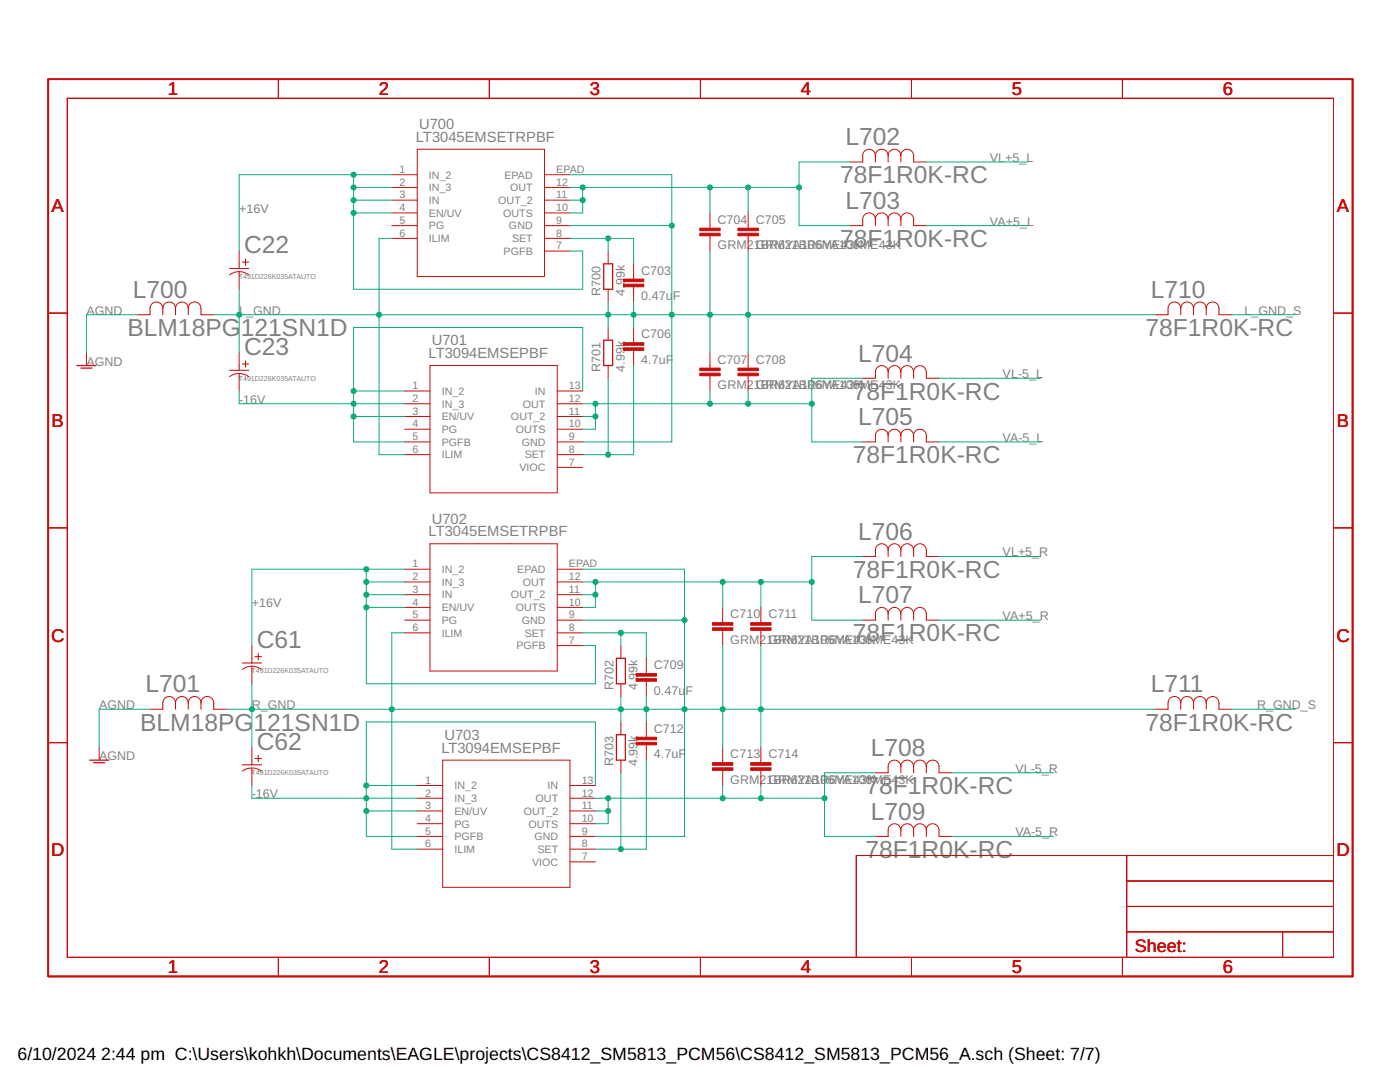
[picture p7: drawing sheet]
<svg xmlns="http://www.w3.org/2000/svg" width="279mm" height="216mm" viewBox="0 0 279 216" stroke-linecap="round" stroke-linejoin="round" font-family="sans-serif">
<g fill="none" stroke="#c90d0c" stroke-width=".2">
<path d="M13.4 19.6h252.7v171.4h-252.7zM55.6 15.8v3.8M97.7 15.8v3.8M139.8 15.8v3.8M181.9 15.8v3.8M224 15.8v3.8M78.2 34.9h5.1M78.2 37.4h5.1M78.2 39.9h5.1M83.3 29.8h25.4v25.4h-25.4zM108.7 34.9h5M108.7 37.4h5"/>
<path d="M108.7 39.9h5M169.6 32.3h2.6M172.2 31.1a1.27 1.27 0 0 1 1.2-1.3 1.27 1.27 0 0 1 1.3 1.3 1.27 1.27 0 0 1 1.3-1.3 1.27 1.27 0 0 1 1.2 1.3 1.27 1.27 0 0 1 1.3-1.3 1.27 1.27 0 0 1 1.3 1.3 1.27 1.27 0 0 1 1.3-1.3 1.27 1.27 0 0 1 1.2 1.3M182.3 32.3h2.6M45.8 54.8a3.1 3.1 0 0 1 3.8 0M47.7 50.1v2.5M47.7 55.2v2.5M78.2 42.5h5.1M78.2 45h5.1M78.2 47.6h5.1M108.7 42.5h5M108.7 45h5"/>
<path d="M108.7 47.6h5M108.7 50.1h5M121.4 50.1v2.5M121.4 57.7v2.6M126.4 52.6v3.1M126.4 57.2v3.1M141.7 42.5v3M141.7 47.1v3M149.3 42.5v3M149.3 47.1v3M169.6 45h2.6M172.2 43.8a1.27 1.27 0 0 1 1.2-1.3 1.27 1.27 0 0 1 1.3 1.3 1.27 1.27 0 0 1 1.3-1.3 1.27 1.27 0 0 1 1.2 1.3 1.27 1.27 0 0 1 1.3-1.3 1.27 1.27 0 0 1 1.3 1.3 1.27 1.27 0 0 1 1.3-1.3 1.27 1.27 0 0 1 1.2 1.3"/>
<path d="M182.3 45h2.6M9.6 62.5h3.8M17.3 70.4v2.5M27.4 62.8h2.6M30 61.5a1.27 1.27 0 0 1 1.2-1.2 1.27 1.27 0 0 1 1.3 1.2 1.27 1.27 0 0 1 1.3-1.2 1.27 1.27 0 0 1 1.2 1.2 1.27 1.27 0 0 1 1.3-1.2 1.27 1.27 0 0 1 1.3 1.2 1.27 1.27 0 0 1 1.2-1.2 1.27 1.27 0 0 1 1.3 1.2M40.1 62.8h2.6M45.8 75.2a3.1 3.1 0 0 1 3.8 0M47.7 70.4v2.5M47.7 75.5v2.5M80.7 78h5.1M85.8 72.9h25.4v25.4h-25.4zM111.2 78h5.1"/>
<path d="M121.4 65.3v2.6M121.4 72.9v2.6M126.4 65.3v3.1M126.4 69.9v3M141.7 70.4v3M141.7 75v3M149.3 70.4v3M149.3 75v3M172.2 75.5h2.5M174.7 74.2a1.27 1.27 0 0 1 1.3-1.2 1.27 1.27 0 0 1 1.2 1.2 1.27 1.27 0 0 1 1.3-1.2 1.27 1.27 0 0 1 1.3 1.2 1.27 1.27 0 0 1 1.3-1.2 1.27 1.27 0 0 1 1.2 1.2 1.27 1.27 0 0 1 1.3-1.2 1.27 1.27 0 0 1 1.3 1.2M184.9 75.5h2.5M230.6 62.8h2.5"/>
<path d="M233.1 61.5a1.27 1.27 0 0 1 1.3-1.2 1.27 1.27 0 0 1 1.2 1.2 1.27 1.27 0 0 1 1.3-1.2 1.27 1.27 0 0 1 1.3 1.2 1.27 1.27 0 0 1 1.3-1.2 1.27 1.27 0 0 1 1.2 1.2 1.27 1.27 0 0 1 1.3-1.2 1.27 1.27 0 0 1 1.3 1.2M243.3 62.8h2.5M266.1 62.5h3.8M80.7 80.6h5.1M80.7 83.1h5.1M80.7 85.6h5.1M80.7 88.2h5.1M80.7 90.7h5.1M111.2 80.6h5.1M111.2 83.1h5.1M111.2 85.6h5.1M111.2 88.2h5.1"/>
<path d="M111.2 90.7h5.1M111.2 93.3h5.1M172.2 88.2h2.5M174.7 86.9a1.27 1.27 0 0 1 1.3-1.2 1.27 1.27 0 0 1 1.2 1.2 1.27 1.27 0 0 1 1.3-1.2 1.27 1.27 0 0 1 1.3 1.2 1.27 1.27 0 0 1 1.3-1.2 1.27 1.27 0 0 1 1.2 1.2 1.27 1.27 0 0 1 1.3-1.2 1.27 1.27 0 0 1 1.3 1.2M184.9 88.2h2.5M9.6 105.3h3.8M80.7 113.6h5.1M80.7 116.1h5.1M80.7 118.7h5.1M85.8 108.5h25.4v25.4h-25.4zM111.2 113.6h5.1M111.2 116.1h5.1"/>
<path d="M111.2 118.7h5.1M172.2 111h2.5M174.7 109.8a1.27 1.27 0 0 1 1.3-1.3 1.27 1.27 0 0 1 1.2 1.3 1.27 1.27 0 0 1 1.3-1.3 1.27 1.27 0 0 1 1.3 1.3 1.27 1.27 0 0 1 1.3-1.3 1.27 1.27 0 0 1 1.2 1.3 1.27 1.27 0 0 1 1.3-1.3 1.27 1.27 0 0 1 1.3 1.3M184.9 111h2.5M266.1 105.3h3.8M48.4 133.6a3.1 3.1 0 0 1 3.8 0M50.3 128.8v2.6M50.3 133.9v2.5M80.7 121.2h5.1M80.7 123.7h5.1M80.7 126.3h5.1M111.2 121.2h5.1"/>
<path d="M111.2 123.7h5.1M111.2 126.3h5.1M111.2 128.8h5.1M123.9 128.8v2.6M123.9 136.4v2.6M129 131.4v3M129 135.9v3.1M144.2 121.2v3M144.2 125.8v3M151.8 121.2v3M151.8 125.8v3M172.2 123.7h2.5"/>
<path d="M174.7 122.5a1.27 1.27 0 0 1 1.3-1.3 1.27 1.27 0 0 1 1.2 1.3 1.27 1.27 0 0 1 1.3-1.3 1.27 1.27 0 0 1 1.3 1.3 1.27 1.27 0 0 1 1.3-1.3 1.27 1.27 0 0 1 1.2 1.3 1.27 1.27 0 0 1 1.3-1.3 1.27 1.27 0 0 1 1.3 1.3M184.9 123.7h2.5M9.6 148.2h3.8M19.8 149.1v2.6M30 141.5h2.5M32.5 140.3a1.27 1.27 0 0 1 1.3-1.3 1.27 1.27 0 0 1 1.2 1.3 1.27 1.27 0 0 1 1.3-1.3 1.27 1.27 0 0 1 1.3 1.3 1.27 1.27 0 0 1 1.2-1.3 1.27 1.27 0 0 1 1.3 1.3 1.27 1.27 0 0 1 1.3-1.3 1.27 1.27 0 0 1 1.3 1.3M42.7 141.5h2.5M48.4 153.9a3.1 3.1 0 0 1 3.8 0M50.3 149.1v2.6M50.3 154.2v2.5M83.3 156.7h5M83.3 159.3h5"/>
<path d="M88.3 151.7h25.4v25.4h-25.4zM113.7 156.7h5.1M113.7 159.3h5.1M123.9 144.1v2.5M123.9 151.7v2.5M129 144.1v3M129 148.6v3.1M144.2 149.1v3.1M144.2 153.7v3M151.8 149.1v3.1M151.8 153.7v3M174.7 154.2h2.5"/>
<path d="M177.2 153a1.27 1.27 0 0 1 1.3-1.3 1.27 1.27 0 0 1 1.3 1.3 1.27 1.27 0 0 1 1.3-1.3 1.27 1.27 0 0 1 1.2 1.3 1.27 1.27 0 0 1 1.3-1.3 1.27 1.27 0 0 1 1.3 1.3 1.27 1.27 0 0 1 1.2-1.3 1.27 1.27 0 0 1 1.3 1.3M187.4 154.2h2.5M230.6 141.5h2.5M233.1 140.3a1.27 1.27 0 0 1 1.3-1.3 1.27 1.27 0 0 1 1.2 1.3 1.27 1.27 0 0 1 1.3-1.3 1.27 1.27 0 0 1 1.3 1.3 1.27 1.27 0 0 1 1.3-1.3 1.27 1.27 0 0 1 1.2 1.3 1.27 1.27 0 0 1 1.3-1.3 1.27 1.27 0 0 1 1.3 1.3M243.3 141.5h2.5M266.1 148.2h3.8M83.3 161.8h5M83.3 164.4h5M83.3 166.9h5M83.3 169.4h5M113.7 161.8h5.1M113.7 164.4h5.1"/>
<path d="M113.7 166.9h5.1M113.7 169.4h5.1M113.7 172h5.1M174.7 166.9h2.5M177.2 165.6a1.27 1.27 0 0 1 1.3-1.2 1.27 1.27 0 0 1 1.3 1.2 1.27 1.27 0 0 1 1.3-1.2 1.27 1.27 0 0 1 1.2 1.2 1.27 1.27 0 0 1 1.3-1.2 1.27 1.27 0 0 1 1.3 1.2 1.27 1.27 0 0 1 1.2-1.2 1.27 1.27 0 0 1 1.3 1.2M187.4 166.9h2.5M224.9 170.7v20.3M224.9 175.8h41.2M266.1 170.7h-95.2v20.3M55.6 191v3.8M97.7 191v3.8M139.8 191v3.8"/>
<path d="M181.9 191v3.8M224 191v3.8M224.9 185.9h41.2M224.9 180.9h41.2M256 185.9v5.1"/>
</g>
<path d="M9.6 15.8h260.3v179h-260.3z" fill="none" stroke="#c90d0c" stroke-width=".32"/>
<g fill="none" stroke="#c90d0c" stroke-width=".21">
<path d="M172.2 31.1v1.2M174.7 31.1v1.2M177.2 31.1v1.2M179.8 31.1v1.2M182.3 31.1v1.2M45.8 53.6h3.8M47.7 52.6v1M47.7 54.2v1M48.4 52.3h1.2M49 51.7v1.2M172.2 43.8v1.2M174.7 43.8v1.2"/>
<path d="M177.2 43.8v1.2M179.8 43.8v1.2M182.3 43.8v1.2M30 61.5v1.3M32.5 61.5v1.3M35 61.5v1.3M37.6 61.5v1.3M40.1 61.5v1.3M45.8 73.9h3.8M47.7 72.9v1M47.7 74.5v1M48.4 72.6h1.2"/>
<path d="M49 72v1.3M174.7 74.2v1.3M177.2 74.2v1.3M179.8 74.2v1.3M182.3 74.2v1.3M184.9 74.2v1.3M233.1 61.5v1.3M235.6 61.5v1.3M238.2 61.5v1.3M240.7 61.5v1.3M243.3 61.5v1.3M174.7 86.9v1.3"/>
<path d="M177.2 86.9v1.3M179.8 86.9v1.3M182.3 86.9v1.3M184.9 86.9v1.3M174.7 109.8v1.2M177.2 109.8v1.2M179.8 109.8v1.2M182.3 109.8v1.2M184.9 109.8v1.2M48.4 132.3h3.8M50.3 131.4v.9M50.3 132.9v1"/>
<path d="M50.9 131h1.3M51.5 130.4v1.3M174.7 122.5v1.2M177.2 122.5v1.2M179.8 122.5v1.2M182.3 122.5v1.2M184.9 122.5v1.2M32.5 140.3v1.2M35 140.3v1.2M37.6 140.3v1.2M40.1 140.3v1.2M42.7 140.3v1.2"/>
<path d="M48.4 152.6h3.8M50.3 151.7v.9M50.3 153.2v1M50.9 151.3h1.3M51.5 150.7v1.3M177.2 153v1.2M179.8 153v1.2M182.3 153v1.2M184.9 153v1.2M187.4 153v1.2M233.1 140.3v1.2M235.6 140.3v1.2"/>
<path d="M238.2 140.3v1.2M240.7 140.3v1.2M243.3 140.3v1.2M177.2 165.6v1.3M179.8 165.6v1.3M182.3 165.6v1.3M184.9 165.6v1.3M187.4 165.6v1.3"/>
</g>
<path d="M120.5 52.6h1.8v5.1h-1.8zM15.3 72.9h3.9M16.2 73.4h2.2M120.5 67.9h1.8v5h-1.8zM123 131.4h1.8v5h-1.8zM17.9 151.7h3.8M18.7 152.2h2.2M123 146.6h1.8v5.1h-1.8z" fill="none" stroke="#c90d0c" stroke-width=".25"/>
<g fill="#c90d0c" stroke="#c90d0c" stroke-width=".2">
<path d="M124.4 56.7h4.1v.5h-4.1z"/>
<path d="M124.4 55.7h4.1v.5h-4.1z"/>
<path d="M139.7 46.5h4v.6h-4z"/>
<path d="M139.7 45.5h4v.5h-4z"/>
<path d="M147.3 46.5h4v.6h-4z"/>
<path d="M147.3 45.5h4v.5h-4z"/>
<path d="M124.4 69.4h4.1v.5h-4.1z"/>
<path d="M124.4 68.4h4.1v.5h-4.1z"/>
<path d="M139.7 74.5h4v.5h-4z"/>
<path d="M139.7 73.4h4v.6h-4z"/>
<path d="M147.3 74.5h4v.5h-4z"/>
<path d="M147.3 73.4h4v.6h-4z"/>
<path d="M127 135.4h4v.5h-4z"/>
<path d="M127 134.4h4v.5h-4z"/>
<path d="M142.2 125.3h4.1v.5h-4.1z"/>
<path d="M142.2 124.2h4.1v.6h-4.1z"/>
<path d="M149.8 125.3h4.1v.5h-4.1z"/>
<path d="M149.8 124.2h4.1v.6h-4.1z"/>
<path d="M127 148.1h4v.5h-4z"/>
<path d="M127 147.1h4v.5h-4z"/>
<path d="M142.2 153.2h4.1v.5h-4.1z"/>
<path d="M142.2 152.2h4.1v.5h-4.1z"/>
<path d="M149.8 153.2h4.1v.5h-4.1z"/>
<path d="M149.8 152.2h4.1v.5h-4.1z"/>
</g>
<g fill="none" stroke="#0dab76" stroke-width=".2">
<path d="M70.6 34.9v22.8h45.7v-7.6h-2.6M70.6 37.4h7.6M70.6 39.9h7.6M78.2 34.9h-30.5v15.2M113.7 34.9h20.4v53.3h-17.8M113.7 37.4h45.8M113.7 39.9h2.6M116.3 37.4v5.1h-2.6M141.7 37.4v5.1M149.3 37.4v5.1M169.6 32.3h-10.1v12.7h10.1M184.9 32.3h20.3"/>
<path d="M47.7 57.7v12.7M70.6 42.5h7.6M78.2 47.6h-2.6v43.1h5.1M113.7 47.6h12.7v5M113.7 45h20.4M121.4 47.6v2.5M141.7 50.1v20.3M149.3 50.1v20.3M184.9 45h20.3M27.4 62.8h-10.1v7.6M42.7 62.8h187.9M47.7 78v2.6h33"/>
<path d="M70.6 78h10.1M116.3 78v-12.7h-45.7v22.9h10.1M121.4 60.3v5M121.4 75.5v15.2M126.4 60.3v5M126.4 72.9v17.8h-10.1M141.7 78v2.6M149.3 78v2.6M172.2 75.5h-10.2v12.7h10.2M187.4 75.5h20.3M245.8 62.8h12.7M70.6 83.1h10.1"/>
<path d="M116.3 80.6h45.7M116.3 83.1h2.5M118.8 80.6v5h-2.5M187.4 88.2h20.3M73.1 113.6v22.8h45.7v-7.6h-2.5M73.1 116.1h7.6M73.1 118.7h7.6M80.7 113.6h-30.4v15.2M116.3 113.6h20.3v53.3h-17.8M116.3 116.1h45.7M116.3 118.7h2.5M118.8 116.1v5.1h-2.5"/>
<path d="M144.2 116.1v5.1M151.8 116.1v5.1M172.2 111h-10.2v12.7h10.2M187.4 111h20.3M50.3 136.4v12.7M73.1 121.2h7.6M80.7 126.3h-2.5v43.1h5.1M116.3 126.3h12.7v5.1M116.3 123.7h20.3M123.9 126.3v2.5M123.9 139v5.1M129 139v5.1"/>
<path d="M144.2 128.8v20.3M151.8 128.8v20.3M187.4 123.7h20.3M30 141.5h-10.2v7.6M45.2 141.5h185.4M50.3 156.7v2.6h33M73.1 156.7h10.2M118.8 156.7v-12.6h-45.7v22.8h10.2M118.8 159.3h45.7M121.4 159.3v5.1h-2.6M123.9 154.2v15.2M129 151.7v17.7h-10.2"/>
<path d="M144.2 156.7v2.6M151.8 156.7v2.6M174.7 154.2h-10.2v12.7h10.2M189.9 154.2h20.3M245.8 141.5h12.7M73.1 161.8h10.2M118.8 161.8h2.6M189.9 166.9h20.3"/>
</g>
<g fill="#0dab76" stroke="#0dab76" stroke-width=".2">
<circle cx="47.7" cy="62.8" r=".51"/>
<circle cx="121.4" cy="62.8" r=".51"/>
<circle cx="126.4" cy="62.8" r=".51"/>
<circle cx="134.1" cy="45" r=".51"/>
<circle cx="134.1" cy="62.8" r=".51"/>
<circle cx="141.7" cy="62.8" r=".51"/>
<circle cx="75.6" cy="62.8" r=".51"/>
<circle cx="149.3" cy="62.8" r=".51"/>
<circle cx="70.6" cy="80.6" r=".51"/>
<circle cx="70.6" cy="83.1" r=".51"/>
<circle cx="70.6" cy="78" r=".51"/>
<circle cx="73.1" cy="159.3" r=".51"/>
<circle cx="73.1" cy="161.8" r=".51"/>
<circle cx="73.1" cy="156.7" r=".51"/>
<circle cx="70.6" cy="34.9" r=".51"/>
<circle cx="70.6" cy="37.4" r=".51"/>
<circle cx="70.6" cy="39.9" r=".51"/>
<circle cx="70.6" cy="42.5" r=".51"/>
<circle cx="73.1" cy="113.6" r=".51"/>
<circle cx="73.1" cy="116.1" r=".51"/>
<circle cx="73.1" cy="118.7" r=".51"/>
<circle cx="73.1" cy="121.2" r=".51"/>
<circle cx="121.4" cy="47.6" r=".51"/>
<circle cx="116.3" cy="37.4" r=".51"/>
<circle cx="116.3" cy="39.9" r=".51"/>
<circle cx="141.7" cy="37.4" r=".51"/>
<circle cx="149.3" cy="37.4" r=".51"/>
<circle cx="159.5" cy="37.4" r=".51"/>
<circle cx="121.4" cy="90.7" r=".51"/>
<circle cx="118.8" cy="83.1" r=".51"/>
<circle cx="118.8" cy="80.6" r=".51"/>
<circle cx="141.7" cy="80.6" r=".51"/>
<circle cx="162" cy="80.6" r=".51"/>
<circle cx="149.3" cy="80.6" r=".51"/>
<circle cx="123.9" cy="126.3" r=".51"/>
<circle cx="118.8" cy="116.1" r=".51"/>
<circle cx="118.8" cy="118.7" r=".51"/>
<circle cx="144.2" cy="116.1" r=".51"/>
<circle cx="151.8" cy="116.1" r=".51"/>
<circle cx="162" cy="116.1" r=".51"/>
<circle cx="123.9" cy="169.4" r=".51"/>
<circle cx="121.4" cy="161.8" r=".51"/>
<circle cx="121.4" cy="159.3" r=".51"/>
<circle cx="144.2" cy="159.3" r=".51"/>
<circle cx="164.5" cy="159.3" r=".51"/>
<circle cx="151.8" cy="159.3" r=".51"/>
<circle cx="50.3" cy="141.5" r=".51"/>
<circle cx="123.9" cy="141.5" r=".51"/>
<circle cx="129" cy="141.5" r=".51"/>
<circle cx="136.6" cy="123.7" r=".51"/>
<circle cx="136.6" cy="141.5" r=".51"/>
<circle cx="144.2" cy="141.5" r=".51"/>
<circle cx="78.2" cy="141.5" r=".51"/>
<circle cx="151.8" cy="141.5" r=".51"/>
</g>
<g font-size="4.9" fill="#808080">
<text x="168.7" y="29">L702</text>
<text x="167.6" y="36.6">78F1R0K-RC</text>
<text x="168.7" y="41.7">L703</text>
<text x="48.7" y="50.6">C22</text>
<text x="167.6" y="49.3">78F1R0K-RC</text>
<text x="26.5" y="59.4">L700</text>
<text x="229.7" y="59.4">L710</text>
<text x="25.4" y="67.1">BLM18PG</text>
<text x="48.1" y="67.1">121SN1D</text>
<text x="48.7" y="70.9">C23</text>
<text x="228.6" y="67.1">78F1R0K-RC</text>
<text x="171.2" y="72.1">L704</text>
<text x="170.2" y="79.8">78F1R0K-RC</text>
<text x="171.2" y="84.8">L705</text>
<text x="170.2" y="92.5">78F1R0K-RC</text>
<text x="171.2" y="107.7">L706</text>
<text x="170.2" y="115.3">78F1R0K-RC</text>
<text x="171.2" y="120.4">L707</text>
<text x="51.3" y="129.3">C61</text>
<text x="170.2" y="128">78F1R0K-RC</text>
<text x="29" y="138.2">L701</text>
<text x="229.7" y="138.2">L711</text>
<text x="28" y="145.8">BLM18PG</text>
<text x="50.6" y="145.8">121SN1D</text>
<text x="51.3" y="149.6">C62</text>
<text x="228.6" y="145.8">78F1R0K-RC</text>
<text x="173.8" y="150.9">L708</text>
<text x="172.7" y="158.5">78F1R0K-RC</text>
<text x="173.8" y="163.6">L709</text>
<text x="172.7" y="171.2">78F1R0K-RC</text>
</g>
<g font-size="3.7" fill="#c90d0c">
<text x="33.5" y="19">1</text>
<text x="75.6" y="19">2</text>
<text x="117.7" y="19">3</text>
<text x="159.8" y="19">4</text>
<text x="201.9" y="19">5</text>
<text x="244.1" y="19">6</text>
<text x="10.3" y="42.3">A</text>
<text x="266.8" y="42.3">A</text>
<text x="10.3" y="85.2">B</text>
<text x="266.8" y="85.2">B</text>
<text x="10.2" y="128">C</text>
<text x="266.7" y="128">C</text>
<text x="10.2" y="170.9">D</text>
<text x="266.7" y="170.9">D</text>
<text x="33.5" y="194.2">1</text>
<text x="75.6" y="194.2">2</text>
<text x="117.7" y="194.2">3</text>
<text x="159.8" y="194.2">4</text>
<text x="201.9" y="194.2">5</text>
<text x="244.1" y="194.2">6</text>
</g>
<text font-size="3.6" fill="#c90d0c" x="226.5" y="189.9">Sheet:</text>
<g font-size="3.5">
<text x="3.5" y="211.4">6/10/2024</text>
<text x="20.2" y="211.4">2:44 pm C:\Users\kohkh\Documents\EAGLE\projects\CS8412_SM5813_PCM56\CS8412_SM5813_PCM56_A.sch (Sheet: 7/7)</text>
</g>
<g font-size="2.9" fill="#808080">
<text x="83" y="28.3">LT3045EMSETRPBF</text>
<text x="83.6" y="25.7">U700</text>
<text x="85.5" y="71.5">LT3094EMSEPBF</text>
<text x="86.2" y="68.9">U701</text>
<text x="85.5" y="107">LT3045EMSETRPBF</text>
<text x="86.2" y="104.5">U702</text>
<text x="88.7" y="147.6">U703</text>
<text x="88.1" y="150.2">LT3094EMSEPBF</text>
</g>
<g font-size="2.5" fill="#808080">
<text x="197.6" y="32.3">VL+5_L</text>
<text x="47.7" y="42.5">+16V</text>
<text x="143.2" y="44.6">C704</text>
<text x="150.8" y="44.6">C705</text>
<text x="197.6" y="45">VA+5_L</text>
<text x="143.2" y="49.7">GRM21GBRRM21BR6YA106ME43K</text>
<text x="155.3" y="49.7">6YA106ME43K</text>
<text x="119.9" y="59" transform="rotate(-90 119.9 59)">R700</text>
<text x="124.7" y="59" transform="rotate(-90 124.7 59)">4.</text>
<text x="124.7" y="56.9" transform="rotate(-90 124.7 56.9)">9</text>
<text x="124.7" y="55.5" transform="rotate(-90 124.7 55.5)">9k</text>
<text x="128" y="59.9">0.47u</text>
<text x="128" y="54.8">C703</text>
<text x="134.3" y="59.9">F</text>
<text x="17.2" y="62.8">AGND</text>
<text x="47.7" y="62.8">L_GND</text>
<text x="248.3" y="62.8">L_GND_S</text>
<text x="124.7" y="69.3" transform="rotate(-90 124.7 69.3)">k</text>
<text x="128" y="67.5">C706</text>
<text x="17.2" y="73">AGND</text>
<text x="119.9" y="74.2" transform="rotate(-90 119.9 74.2)">R701</text>
<text x="124.7" y="74.2" transform="rotate(-90 124.7 74.2)">4.99</text>
<text x="128" y="72.6">4.7uF</text>
<text x="143.2" y="77.6">GRM21GBRRM21BR66ME43K</text>
<text x="143.2" y="72.6">C707</text>
<text x="150.8" y="72.6">C708</text>
<text x="155.3" y="77.6">6YA10</text>
<text x="164.3" y="77.6">YA106ME43K</text>
<text x="200.1" y="75.5">VL-5_L</text>
<text x="47.7" y="80.6">-16V</text>
<text x="200.1" y="88.2">VA-5_L</text>
<text x="200.1" y="111">VL+5_R</text>
<text x="50.3" y="121.2">+16V</text>
<text x="145.8" y="123.4">C710</text>
<text x="153.4" y="123.4">C711</text>
<text x="200.1" y="123.7">VA+5_R</text>
<text x="145.8" y="128.4">GRM21GBRRM21BR6YA106ME43K</text>
<text x="157.8" y="128.4">6YA106ME43K</text>
<text x="122.4" y="137.7" transform="rotate(-90 122.4 137.7)">R702</text>
<text x="127.2" y="137.7" transform="rotate(-90 127.2 137.7)">4.</text>
<text x="127.2" y="135.6" transform="rotate(-90 127.2 135.6)">9</text>
<text x="127.2" y="134.2" transform="rotate(-90 127.2 134.2)">9k</text>
<text x="130.5" y="133.5">C709</text>
<text x="19.8" y="141.5">AGND</text>
<text x="50.3" y="141.5">R_GND</text>
<text x="130.5" y="138.6">0.47u</text>
<text x="136.8" y="138.6">F</text>
<text x="250.9" y="141.5">R_GND_S</text>
<text x="127.2" y="148.1" transform="rotate(-90 127.2 148.1)">k</text>
<text x="130.5" y="146.2">C712</text>
<text x="19.8" y="151.7">AGND</text>
<text x="122.4" y="152.9" transform="rotate(-90 122.4 152.9)">R703</text>
<text x="127.2" y="152.9" transform="rotate(-90 127.2 152.9)">4.99</text>
<text x="130.5" y="151.3">4.7uF</text>
<text x="145.8" y="151.3">C713</text>
<text x="153.4" y="151.3">C714</text>
<text x="202.6" y="154.2">VL-5_R</text>
<text x="50.3" y="159.3">-16V</text>
<text x="145.8" y="156.4">GRM21GBRRM21BR66ME43K</text>
<text x="157.8" y="156.4">6YA10</text>
<text x="166.9" y="156.4">YA106ME43K</text>
<text x="202.6" y="166.9">VA-5_R</text>
</g>
<g font-size="2.1" fill="#808080">
<text x="79.8" y="34.5">1</text>
<text x="85.6" y="35.6">IN_2</text>
<text x="100.7" y="35.6">EPAD</text>
<text x="111" y="34.5">EPAD</text>
<text x="79.8" y="37">2</text>
<text x="79.8" y="39.6">3</text>
<text x="85.6" y="38.2">IN_3</text>
<text x="85.6" y="40.7">IN</text>
<text x="99.4" y="40.7">OUT_2</text>
<text x="101.8" y="38.2">OUT</text>
<text x="111" y="39.6">11</text>
<text x="111" y="37">12</text>
<text x="79.8" y="42.1">4</text>
<text x="79.8" y="44.7">5</text>
<text x="79.8" y="47.2">6</text>
<text x="85.6" y="43.2">EN/UV</text>
<text x="85.6" y="45.8">PG</text>
<text x="100.4" y="43.2">OUTS</text>
<text x="101.6" y="45.8">GND</text>
<text x="111" y="47.2">8</text>
<text x="111" y="44.7">9</text>
<text x="111" y="42.1">10</text>
<text x="85.6" y="48.3">ILIM</text>
<text x="100.5" y="50.9">PGFB</text>
<text x="102.2" y="48.3">SET</text>
<text x="111" y="49.7">7</text>
<text x="82.3" y="77.7">1</text>
<text x="113.5" y="77.7">13</text>
<text x="82.3" y="80.2">2</text>
<text x="82.3" y="82.8">3</text>
<text x="88.2" y="78.8">IN_2</text>
<text x="88.2" y="81.3">IN_3</text>
<text x="88.2" y="83.9">EN/UV</text>
<text x="102" y="83.9">OUT_2</text>
<text x="104.3" y="81.3">OUT</text>
<text x="106.7" y="78.8">IN</text>
<text x="113.5" y="82.8">11</text>
<text x="113.5" y="80.2">12</text>
<text x="82.3" y="85.3">4</text>
<text x="82.3" y="87.8">5</text>
<text x="88.2" y="86.4">PG</text>
<text x="88.2" y="88.9">PGFB</text>
<text x="102.9" y="86.4">OUTS</text>
<text x="104.1" y="88.9">GND</text>
<text x="113.5" y="87.8">9</text>
<text x="113.5" y="85.3">10</text>
<text x="82.3" y="90.4">6</text>
<text x="88.2" y="91.5">ILIM</text>
<text x="103.6" y="94">VIOC</text>
<text x="104.7" y="91.5">SET</text>
<text x="113.5" y="92.9">7</text>
<text x="113.5" y="90.4">8</text>
<text x="82.3" y="113.2">1</text>
<text x="113.5" y="113.2">EPAD</text>
<text x="82.3" y="115.8">2</text>
<text x="82.3" y="118.3">3</text>
<text x="88.2" y="114.3">IN_2</text>
<text x="88.2" y="116.9">IN_3</text>
<text x="88.2" y="119.4">IN</text>
<text x="102" y="119.4">OUT_2</text>
<text x="103.2" y="114.3">EPAD</text>
<text x="104.3" y="116.9">OUT</text>
<text x="113.5" y="118.3">11</text>
<text x="113.5" y="115.8">12</text>
<text x="82.3" y="120.8">4</text>
<text x="82.3" y="123.4">5</text>
<text x="82.3" y="125.9">6</text>
<text x="88.2" y="122">EN/UV</text>
<text x="88.2" y="124.5">PG</text>
<text x="102.9" y="122">OUTS</text>
<text x="104.1" y="124.5">GND</text>
<text x="113.5" y="125.9">8</text>
<text x="113.5" y="123.4">9</text>
<text x="113.5" y="120.8">10</text>
<text x="88.2" y="127">ILIM</text>
<text x="103.1" y="129.6">PGFB</text>
<text x="104.7" y="127">SET</text>
<text x="113.5" y="128.5">7</text>
<text x="84.8" y="156.4">1</text>
<text x="84.8" y="158.9">2</text>
<text x="84.8" y="161.5">3</text>
<text x="90.7" y="157.5">IN_2</text>
<text x="90.7" y="160.1">IN_3</text>
<text x="106.9" y="160.1">OUT</text>
<text x="109.3" y="157.5">IN</text>
<text x="116.1" y="161.5">11</text>
<text x="116.1" y="158.9">12</text>
<text x="116.1" y="156.4">13</text>
<text x="84.8" y="164">4</text>
<text x="84.8" y="166.6">5</text>
<text x="90.7" y="162.6">EN/UV</text>
<text x="90.7" y="165.1">PG</text>
<text x="90.7" y="167.7">PGFB</text>
<text x="104.5" y="162.6">OUT_2</text>
<text x="105.5" y="165.1">OUTS</text>
<text x="106.7" y="167.7">GND</text>
<text x="116.1" y="166.6">9</text>
<text x="116.1" y="164">10</text>
<text x="84.8" y="169.1">6</text>
<text x="90.7" y="170.2">ILIM</text>
<text x="106.2" y="172.7">VIOC</text>
<text x="107.3" y="170.2">SET</text>
<text x="116.1" y="171.6">7</text>
<text x="116.1" y="169.1">8</text>
</g>
<g font-size="1.4" fill="#808080">
<text x="47.6" y="55.6">T491D226K035ATAUTO</text>
<text x="47.6" y="75.9">T491D226K035ATAUTO</text>
<text x="50.2" y="134.4">T491D226K035ATAUTO</text>
<text x="50.2" y="154.7">T491D226K035ATAUTO</text>
</g>
</svg>
